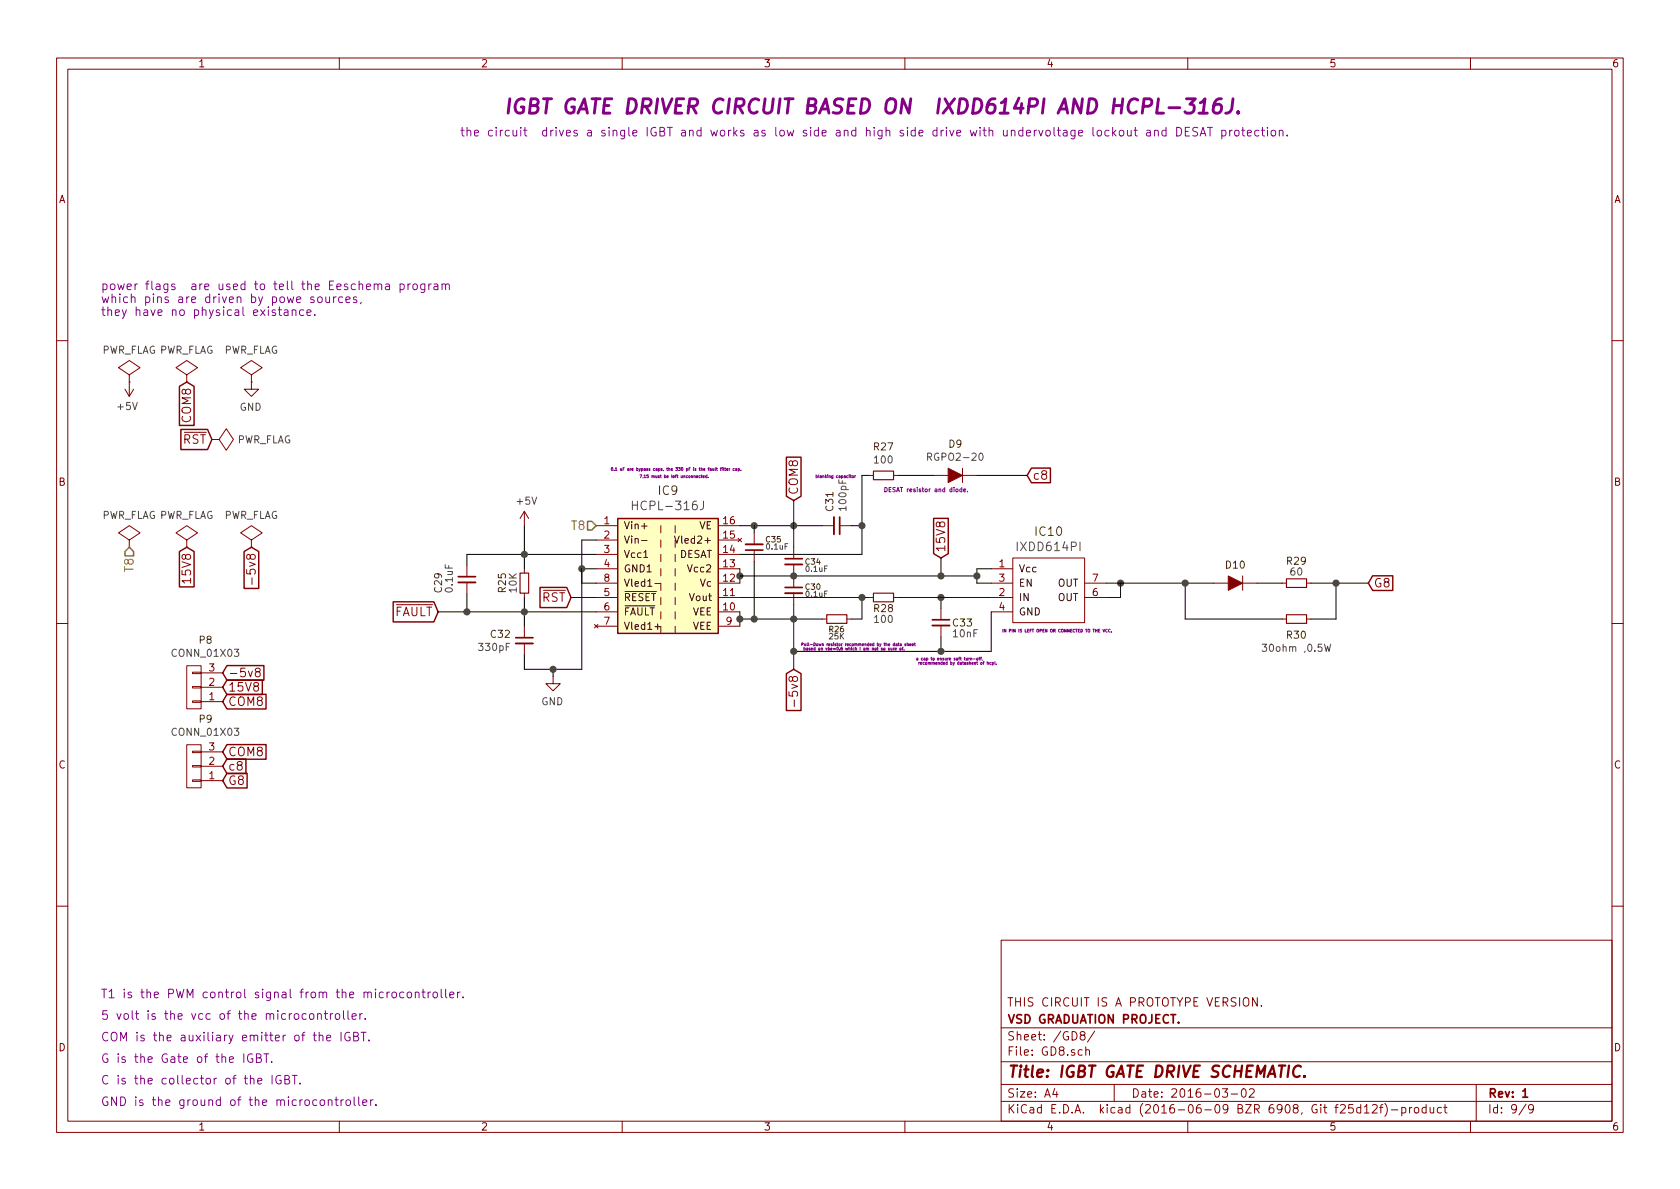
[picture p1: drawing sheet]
<svg xmlns="http://www.w3.org/2000/svg" width="297mm" height="210mm" viewBox="0 0 297 210" stroke-linecap="round" stroke-linejoin="round" font-family="sans-serif">
<g fill="none" stroke="#840000" stroke-width=".18">
<path d="M10 10.3h277v189.9h-277zM12 12.2h273v186.1h-273zM60 10.3v1.9M110 10.3v1.9M160 10.3v1.9M210 10.3v1.9M260 10.3v1.9M10 60.2h2M22.1 68.8l.8 1.3M22.9 67.6h.1M22.9 66.3l1.9-1.3-1.9-1.3-1.9 1.3 1.9 1.3v1.3M22.9 67.6v2.5"/>
<path d="M23.6 68.8l-.7 1.3M33 67.6h.1M33 66.3l1.9-1.3-1.9-1.3-1.9 1.3 1.9 1.3v1.3M37.5 77.7h.1M37.5 77.7h1.2l1.3-1.9 1.3 1.9-1.3 1.9-1.3-1.9M44.4 67.6h.1M44.4 66.3l2-1.3-2-1.3-1.9 1.3 1.9 1.3v1.3M44.4 67.6v1.2h-1.2l1.2 1.3 1.3-1.3h-1.3M285 60.2h2M22.9 96.8h.1M22.9 95.5l1.9-1.3-1.9-1.2-1.9 1.2 1.9 1.3v1.3M33 96.8h.1"/>
<path d="M33 95.5l1.9-1.3-1.9-1.2-1.9 1.2 1.9 1.3v1.3M44.4 96.8h.1M44.4 95.5l2-1.3-2-1.2-1.9 1.2 1.9 1.3v1.3M82.5 99.9v1.9M92.7 90.4v2.6M92.7 90.4l-.8 1.3M92.7 90.4l.8 1.3M105.4 93h3.8M105.4 95.5h3.8M105.4 98h3.8M116.8 93v1.2M116.8 95.5v1.3"/>
<path d="M116.8 98v1.3M119.4 93v1.2M119.4 95.5v1.3M119.4 98v1.3M127 93h3.8M127 95.5h3.8M127 98h3.8M130.5 95.2l.6 .6M131.1 95.2l-.6 .6M133.3 94.2v2.1M133.3 97.4v1.9M140.3 96.8v1.9"/>
<path d="M140.3 99.8v4M145.4 93h2M148.6 93h1.9M153.7 84.1h.7M158 84.1h.7M165.1 84.1h2.5M170.2 84.1h2.5M170.2 82.8v2.5M179.1 98.7h12.7v11.4h-12.7zM10 110.3h2M33 117.7h2.6v7.6h-2.6zM34 118.9h1.6v.2h-1.6z"/>
<path d="M35.6 119h3.8M44.6 102.2v1.1M45.4 118.8l-.3-.3 .1-.2 .2-.1 .5 .1v.4l-.6 .2a.48 .48 0 0 0 0 .7 .48 .48 0 0 0 .6-.1l.1-.4-.3-.3M82.5 103v2M92.7 100.6v.7M92.7 104.9v.8M92.7 110.7v1.9M92.7 113.8v2M97.8 119.6v1.3h-1.3l1.3 1.3 1.3-1.3h-1.3M105.1 110.4l.6 .6M105.4 100.6h3.8M105.4 105.7h3.8"/>
<path d="M105.4 108.2h3.8M105.4 110.7h3.8M105.4 103.1h3.8M105.7 110.4l-.6 .6M116.8 100.6v1.2M116.8 103.1v1.3M116.8 105.7v1.2M116.8 108.2v1.3M116.8 110.7v1.3M119.4 100.6v1.2M119.4 103.1v1.3M119.4 105.7v1.2"/>
<path d="M119.4 108.2v1.3M119.4 110.7v1.3M127 100.6h3.8M127 105.7h3.8M127 108.2h3.8M127 110.7h3.8M127 103.1h3.8M140.3 104.9v2M145.4 109.5h.8M149.7 109.5h.8M153.7 105.7h.7M158 105.7h.7"/>
<path d="M166.4 107.6v1.9M166.4 110.6v2M175.3 100.6h3.8M175.3 105.7h3.8M175.3 108.2h3.8M175.3 103.1h3.8M191.8 105.7h3.8M191.8 103.1h3.8M214.6 103.1h2.6M219.7 103.1h2.5M219.7 101.8v2.6M226.7 103.1h.8"/>
<path d="M226.7 109.5h.8M231 103.1h.8M231 109.5h.8M285 110.3h2M33 131.7h2.6v7.6h-2.6zM34 121.4h1.6v.3h-1.6zM34 123.9h1.6v.3h-1.6zM34 132.8h1.6v.3h-1.6zM34 135.4h1.6v.2h-1.6zM34 137.9h1.6v.3h-1.6zM35.6 124.1h3.8M35.6 121.5h3.8"/>
<path d="M35.6 138h3.8M35.6 135.5h3.8M35.6 133h3.8M140.4 123.8v1.1M10 160.2h2M177 166.3h108v32h-108zM222.3 176.4v1.5l-.8-1.5v1.5M223 177.8v.1M285 160.2h2M60 198.3v1.9M110 198.3v1.9M160 198.3v1.9"/>
<path d="M177 194.8h108M177 191.8h108M177 187.8h108M177 181.8h108M186.5 192.5l-.4 1h1M186.8 193v1M191.3 183.1l-.3-.3 .1-.2 .2-.2 .4 .1 .1 .2v.2l-.7 .2a.48 .48 0 0 0 0 .7l.2 .1 .5-.1a.48 .48 0 0 0-.2-.7M191.3 185.7l-.4-.1-.3 .3 .1 .6 .2 .1 .4-.1M192 185.7a.37 .37 0 0 1 .6 .1v.8M192 185.1v1.5M193.5 182.3l-1.2 2M197 191.8v3"/>
<path d="M210 198.3v1.9M216.1 192.5h.9l-.4 .6 .4 .1v.7l-.2 .1-.7-.1M217.7 193.5h1.1M219.6 192.7l.4-.2a.94 .94 0 0 1 0 1.5 .82 .82 0 0 1-.4-1.3zM220.9 192.7l.2-.2h.4l.2 .2 .1 .3-1 1h1M239.2 195.3h-.7l-.1 .7 .3-.1 .4 .1 .2 .2-.1 .5-.2 .1-.6-.1M240.6 195.9l-.4-.1-.3 .3v.6l.3 .1 .4-.1M240.6 195.3v1.5M241.2 195.8l.5-.5v1.5M241.2 196.8h.9M242.6 195.5l.3-.2h.3l.3 .5-.9 1h.9M243.9 195.8h.6"/>
<path d="M244.5 195.3l-.4 .2v1.3M244.9 195.1a1.71 1.71 0 0 1 0 2.3M246 196.3h1.1M247.9 195.9l.4-.1 .3 .3-.1 .6-.2 .1-.4-.1M247.9 195.8v1.5M249.2 195.8v1M249.6 195.8l-.3 .2-.1 .1M250.1 196l.3-.2 .4 .2 .1 .5-.2 .2-.3 .1-.3-.1zM252.1 195.9l-.4-.1-.3 .3 .2 .6h.5M252.1 195.3v1.5M252.9 195.8v.9l.4 .1 .2-.1M253.5 195.8v1"/>
<path d="M254.9 195.9l-.5-.1-.3 .3 .1 .6 .2 .1 .5-.1M255.3 195.8h.6M255.5 195.3v1.3l.4 .2M260 198.3v1.9M261 191.8v6.5M269.8 195.2l-1.2 2M271.1 196l-.3 .3-.4-.1-.1-.2v-.4l.1-.2 .4-.1 .2 .2a1.19 1.19 0 0 1-.2 1.2l-.4 .1"/>
</g>
<path d="M131.8 97.3h3.1M138.8 98.8h3.1M148.5 91.4v3.1M81 102h3.1M91.2 112.8h3M138.8 103.9h3.1M164.8 109.6h3.1M269.2 193l.5-.5v1.5M269.2 194h.9" fill="none" stroke="#840000" stroke-width=".3"/>
<path d="M230 188.6a.89 .89 0 0 0-1 0 .89 .89 0 0 0-.4 1 .71 .71 0 0 0 .4 .8 .71 .71 0 0 0 .8-.1M230.7 190.3l-.1 .1v-.1h.1l-.1 .1" fill="none" stroke="#840000" stroke-width=".41"/>
<path d="M109.2 91.7h17.8v20.3h-17.8z" fill="#ffffc2" stroke="#ffffc2" stroke-width=".18"/>
<g fill="none" stroke="#840000" stroke-width=".25">
<path d="M31.7 68.3l1.3-.7 1.3 .7v6.9h-2.6zM32 75.9h4.7l.8 1.8-.8 1.8h-4.7zM31.7 97.5l1.3-.7 1.3 .7v6.3h-2.6zM43.2 97.5l1.2-.7 1.3 .7v6.6h-2.5zM109.2 91.7h17.8v20.3h-17.8zM139 80.8h2.6v7l-1.3 .7-1.3-.7zM165.1 91.7h2.6v6.2l-1.3 .8-1.3-.8zM182.4 82.8h3.3v2.6h-3.3l-.8-1.3zM40.1 117.7h6.6v2.6h-6.6l-.7-1.3zM69.5 106.4h7.2l.8 1.8-.8 1.8h-7.2zM95.5 103.9h4.7l.8 1.8-.8 1.7h-4.7zM139 119.1l1.3-.7 1.3 .7v6.5h-2.6z"/>
<path d="M242.7 101.8h3.6v2.6h-3.6l-.8-1.3zM40.1 122.8h6.9v2.6h-6.9l-.7-1.3zM40.1 120.2h6.3v2.6h-6.3l-.7-1.3zM40.1 136.7h3.6v2.6h-3.6l-.7-1.3zM40.1 134.2h3.4v2.6h-3.4l-.7-1.3zM40.1 131.7h6.9v2.6h-6.9l-.7-1.3z"/>
</g>
<path d="M113.4 93h1M113.4 95.6h1M113.8 98.6h.7M119.3 94.8l.4 1.3 .4-1.3M115.8 110.8h1M115.8 103.2h1" fill="none" stroke="#480000" stroke-width=".18"/>
<path d="M111.8 88.6v1.5M111.8 89.3h.9M124.4 88.6v1.1a.51 .51 0 0 1-.6 .4M164 80.8l.6-.1 .1-.4-.2-.2h-.5v1.3M223.2 113.9h.8l-.5 .5 .4 .1v.6l-.5 .1-.2-.1M234.2 113.9l.3 1.3 .2-.9 .3 .9 .3-1.3" fill="none" stroke="#484848" stroke-width=".18"/>
<path d="M154.4 83.3h3.6v1.5h-3.6zM91.9 101.3h1.6v3.6h-1.6zM146.2 108.7h3.5v1.5h-3.5zM154.4 104.9h3.6v1.5h-3.6zM227.5 102.4h3.5v1.5h-3.5zM227.5 108.7h3.5v1.5h-3.5z" fill="none" stroke="#840000" stroke-width=".2"/>
<g fill="#840000" stroke="#840000" stroke-width=".18">
<path d="M167.6 82.8l2.6 1.3-2.6 1.2z"/>
<path d="M217.2 101.8l2.5 1.3-2.5 1.3z"/>
</g>
<g fill="none" stroke="#840084" stroke-width=".18">
<path d="M198 23.2l.2-.2 .4 .2 .1 .5-.1 .3h-.4l-.2-.1zM199.3 23v.8a.37 .37 0 0 0 .3 .3 .37 .37 0 0 0 .4-.2M200 23v1M200.5 23h.6M200.7 22.5v1.3l.1 .2h.3M202.8 23.1h.5l.1 .9M203.4 23.4l-.5 .1a.31 .31 0 0 0-.2 .3 .31 .31 0 0 0 .2 .2h.5M204.1 23.2l.2-.2 .4 .1 .1 .9M204.1 23v1M206.2 23.1l-.5-.1-.2 .2v.7a.48 .48 0 0 0 .7 .1M206.2 22.5v1.5M208.1 22.5a.77 .77 0 0 1 .8 .8 .77 .77 0 0 1-.8 .7z"/>
<path d="M209.6 23.2h.5M210.3 22.5h-.7v1.5h.7M211.8 22.6a.68 .68 0 0 0-.9 .1v.4l.7 .3 .2 .3-.3 .3h-.6M212.2 24l.5-1.5 .5 1.5M212.3 23.6h.8M213.5 22.5h.9M213.9 22.5v1.5M216 23.1l.5-.1 .3 .3v.4l-.2 .3h-.6M216 23v1.6M217.4 23v1M217.9 23l-.3 .1-.2 .2M218.4 23.2l.2-.2 .4 .2 .1 .5-.2 .3h-.3l-.2-.1z"/>
<path d="M219.5 23h.6M219.7 22.5v1.3l.4 .2M220.5 23.5l.8-.1-.1-.3-.4-.1-.3 .2 .1 .8h.6M222.6 23.1l-.5-.1-.3 .3v.4l.2 .3h.6M223 23h.6M223.2 22.5v1.3l.1 .2h.3M224.1 22.5v.2M224.1 23v1M224.8 23.2l.2-.2 .5 .2 .1 .5-.2 .3h-.4l-.2-.1zM226.2 23.2l.2-.2 .4 .1v.9M226.2 23v1M227.6 23.9v.1"/>
<path d="M49.4 54.3v1.3l.1 .1 .3 .1M50.3 54.9h.6v.9M50.9 55.1l-.5 .1a.31 .31 0 0 0-.2 .3 .31 .31 0 0 0 .2 .3l.5-.1M51.7 54.9l.2-.1 .3 .1 .1 .9M51.7 54.8v1M53.7 54.9l-.4-.1-.3 .1v.7a.48 .48 0 0 0 .7 .1M54.3 55.3l.7-.2-.1-.2-.4-.1-.2 .2 .1 .7h.5M55.5 52.6l-.4-.1-.2 .2 .1 .2 .5 .2v.3h-.6M55.7 55.6v.2M56.2 52.6l.3-.1 .4 .1 .1 .6-.2 .2-.3 .1-.3-.1zM57.6 52.5v.8a.37 .37 0 0 0 .3 .2 .37 .37 0 0 0 .4-.1M58.3 52.5v1"/>
<path d="M59 52.5v1M59.4 52.5l-.3 .1-.1 .2M60.6 52.6l-.5-.1-.2 .3 .1 .6h.6M61.2 53l.7-.1-.1-.3-.4-.1-.2 .2v.7h.6M63 52.6l-.3-.1-.2 .2v.2l.5 .2v.3h-.5M63.9 53.4l-.2 .3M66.8 50.4a.36 .36 0 0 1 .4-.2 .36 .36 0 0 1 .3 .2v.8M68.2 50.3h.6l.1 .9M68.9 50.6h-.5a.3 .3 0 0 0-.3 .3 .3 .3 0 0 0 .3 .3l.5-.1M70.7 50.3l.5-.1 .2 .1v.8a.48 .48 0 0 1-.7 0M70.7 50.2v1.5M72.1 50.2v1"/>
<path d="M72.6 50.2l-.3 .1-.2 .2M73.1 50.3l.2-.1 .4 .1 .1 .6-.1 .2-.4 .1-.2-.1zM75.1 50.2v1.2l-.3 .3h-.4M75.1 50.3l-.4-.1-.3 .1v.8a.48 .48 0 0 0 .7 0M75.8 50.2v1M76.3 50.2l-.5 .3M76.8 50.3h.5l.1 .9M77.4 50.6h-.5a.31 .31 0 0 0-.2 .3 .31 .31 0 0 0 .2 .3l.5-.1M78.2 50.3l.2-.1 .3 .1 .1 .9M78.2 50.2v1M78.8 50.4l.2-.2 .4 .1 .1 .9M122.7 84.2l.2-.1v.4"/>
<path d="M123.1 84.3l.3-.1v-.1l-.3 .1 .1 .2h.2M123.8 84.1l-.2 .1v.2h.2M124 84.1h.2M124 84v.4l.2 .1M124.3 84.3l.2-.1v-.1h-.2v.3h.2M125 84v.4h-.2v-.2l.2-.1M125.2 84.4v.1M125.5 82.9h.3v.3h-.2l-.1-.2h.3M126 82.8v.4h.2M126.2 82.8v.4M126.5 82.7v.5M126.6 82.8h.2"/>
<path d="M126.7 82.7v.4l.1 .1M127.3 82.8h.2M127.5 82.7h-.1v.5M127.7 82.7h.1M127.7 82.8v.4M127.9 82.7l.1 .5M128.1 82.8h.2M128.2 82.7v.4l.1 .1M128.5 83h.2v-.1h-.2v.3h.2M128.9 82.8v.4M129.1 82.8l-.2 .2M129.8 82.9l-.2 .1v.2h.2"/>
<path d="M130.1 82.9h.2v.3h-.2v-.2h.2M130.5 82.9l.3 .1-.1 .2h-.2M130.5 82.8v.6M131 83.2h.1M150.1 84h.1M150.1 84.1v.4M150.3 84.1h.2M150.4 84v.4l.1 .1M150.7 84.2h.2v.2h-.2zM151.1 84.1v.4M151.3 84.1l-.2 .1M169 86.5h.4l-.1 .4h-.2z"/>
<path d="M170.1 86.2v.7h-.4v-.4h.4M170.4 86.7l.3-.1v-.1l-.3 .1v.3h.3M171.1 86.9v.1M156 114.6l-.2 .1 .2 .2h-.2M156.2 114.6h.3l-.1 .3h-.2zM157.3 114.6l-.2 .1 .2 .2h-.2M157.5 114.6v.3h.2M157.7 114.6v.4M158 114.6v.4M158.1 114.6l-.1 .1M158.1 113.7v.5h-.1l-.1-.3h.2M158.2 114.8l.3-.1v-.1l-.3 .1 .1 .2h.2"/>
<path d="M158.4 113.9h.2v.3h-.2v-.2h.2M158.8 113.8h.2M158.9 113.7v.4l.1 .1M159.1 114.6h.2v.3h-.2zM159.2 113.9h.2v.3h-.2v-.2h.2M159.5 114.6h.2M159.7 114.4l-.1 .1v.5M159.8 114.9v.1M160.2 113.9h-.2l.2 .3h-.2M160.4 113.9h.2v.3M160.4 113.7v.5M160.8 114h.3v-.1h-.3l.1 .3h.2"/>
<path d="M161.3 114h.2v-.1h-.2v.3h.2M161.7 113.8h.1M161.7 113.7v.4l.1 .1M170.8 116.4v.3h.2M171 116.4v.3M171.3 116.4v.3M171.4 116.4l-.1 .1M171.6 116.4h.2v.3M171.6 116.4v.3M172.1 116.5h.3M172.7 116.4l.2 .1-.1 .2-.1-.1zM173.1 116.4h.2"/>
<path d="M173.3 116.2l-.1 .1v.4M173.4 116.4h.2M173.4 117.2h.3l-.1 .3-.2-.1zM173.6 116.2l-.2 .1v.4M173.8 116.7l-.1 .1M173.8 117.1h.2M174 117h-.1v.5M174.5 117.2h.3v.3M174.5 117v.5M175.2 117.2h-.2v.3h.2M175.4 117.2h.3l-.1 .3h-.2M175.4 117.1v.5"/>
<path d="M175.9 117l.1 .5M176.2 117.4v.1M195 111.3l.2 .5 .1-.5M195.8 111.3a.23 .23 0 0 0-.3 .2 .23 .23 0 0 0 .3 .2M196.3 111.3a.23 .23 0 0 0-.3 .2 .23 .23 0 0 0 .3 .2M196.5 111.7v.1M54.1 179.3l-.4-.1-.2 .2v.7a.48 .48 0 0 0 .6 .1M54.8 179.4l.2-.2 .4 .2 .1 .6-.1 .2-.4 .1-.2-.2zM56.2 179.4v-.1a.37 .37 0 0 1 .6 .1v.9M56.2 179.2v1.1M57.3 179.2h.6M57.5 178.7v1.3l.1 .2 .3 .1"/>
<path d="M58.4 179.2v1.1M58.9 179.2l-.4 .1-.1 .2M59.4 179.4l.2-.2 .4 .2 .1 .6-.2 .2-.3 .1-.2-.2zM60.7 178.7v1.3l.3 .3M61.5 178.7v1.3l.2 .3M62.3 179.8l.7-.2-.1-.3-.4-.1-.2 .2v.8h.6M63.6 179.2v1.1M64.1 179.2l-.5 .3M68.9 175.4l-.5 .3M69.4 175.6l.2-.2 .4 .2 .1 .5-.1 .3h-.4l-.2-.1zM71.4 175.5l-.4-.1-.3 .2v.7a.48 .48 0 0 0 .7 .1M72.1 175.6l.2-.2 .4 .2 .1 .5-.2 .3h-.3l-.2-.1z"/>
<path d="M73.4 175.6l.1-.1a.37 .37 0 0 1 .6 .1v.8M73.4 175.4v1M74.6 175.4h.6M74.8 174.9v1.3l.1 .2h.3M75.7 175.4v1M76.1 175.4l-.3 .1-.1 .2M76.6 175.6l.2-.2 .5 .2v.5l-.1 .3h-.4l-.2-.1zM78 174.9v1.3l.2 .2M78.8 174.9v1.3l.2 .2M79.5 175.9l.8-.1-.1-.3-.4-.1-.3 .2 .1 .8h.6M80.9 175.4v1M81.4 175.4l-.3 .1-.2 .2"/>
<path d="M81.9 176.3v.1M43.1 186.4v1.5M44.6 186.4a.62 .62 0 0 0-.7 .1 .62 .62 0 0 0-.1 .7 .56 .56 0 0 0 .3 .6 .56 .56 0 0 0 .6-.1v-.5h-.3M45.3 187.1l.8-.2 .1-.3-.2-.2h-.7v1.5h.6l.3-.3a.41 .41 0 0 0-.4-.5M45.6 191.2l.7-.2-.1-.3h-.4l-.2 .2v.7h.6M46.7 186.4h.8M47.1 186.4v1.5M48 187.7v.2M48.1 190.2v1.5M49.6 190.2a.75 .75 0 0 0-.9 .6 .75 .75 0 0 0 .6 .9l.4-.2v-.5h-.3M50.4 190.9h.5l.2-.2 .1-.3-.3-.2h-.5v1.5h.5l.3-.3a.41 .41 0 0 0-.3-.5M51.7 190.2h.8"/>
<path d="M52.1 190.2v1.5M53 191.5v.2M56.4 183.2l.3-.1h.3l.1 1M56.4 182.5v1.6M56.7 194.6l.2-.1 .4 .1 .1 .6-.1 .2-.4 .1-.2-.2zM57.8 183.6l.7-.2-.1-.3h-.4l-.2 .2v.7h.6M58 194.6h.1a.37 .37 0 0 1 .6 .1v.8M58 194.5v1M59.2 194.5h.6M59.4 194v1.3l.1 .1 .3 .1M60.3 182.5v1.6M60.3 194.5v1"/>
<path d="M60.7 194.5l-.4 .3M61.2 194.6l.3-.1 .4 .1 .1 .6-.2 .2-.3 .1-.3-.2zM61.8 182.6a.62 .62 0 0 0-.7 .1 .62 .62 0 0 0-.1 .7 .56 .56 0 0 0 .2 .6 .56 .56 0 0 0 .7-.1v-.5h-.3M62.5 183.3l.8-.2v-.3l-.1-.2-.7-.1v1.6h.6l.3-.3a.41 .41 0 0 0-.4-.5M62.6 194v1.3l.2 .2M63.4 194v1.3l.2 .2M63.9 182.5h.8M64.1 195l.8-.2-.1-.2-.4-.1-.3 .2 .1 .7h.6M64.3 182.5v1.6M64.6 180.1v.2M65.2 183.9v.2M65.5 194.5v1"/>
<path d="M66 194.5l-.3 .1-.2 .2M66.5 195.3v.2"/>
</g>
<path d="M131.8 96.3h3.1M138.8 99.8h3.1M147.4 91.4v3.1M81 103h3.1M91.2 113.8h3M138.8 104.9h3.1M164.8 110.6h3.1" fill="none" stroke="#840000" stroke-width=".33"/>
<path d="M206.7 19h1.9M209.8 17.5h1.6l-1 .9a.62 .62 0 0 1 .8 .5l-.1 .6-.3 .4-.3 .1h-.7l-.3-.2M212.2 18.2l.9-.7-.4 2.5M216 17.5a1.17 1.17 0 0 0-1.4 1.1l-.1 .9 .4 .5a.84 .84 0 0 0 1-.5v-.8l-.3-.3h-.5l-.5 .5M218 17.5l-.2 1.8a.94 .94 0 0 1-1.1 .7M218.9 19.8l.1 .1-.1 .1-.1-.1 .1-.1v.2M212 20h1.5" fill="none" stroke="#840084" stroke-width=".51"/>
<g fill="none" stroke="#000" stroke-width=".18">
<path d="M92.7 93v7.6M105.4 98h-22.9v1.9M105.4 95.5h-2.5v22.9h-10.2v-2.6M130.8 93h14.6M133.3 93v1.2M133.3 99.3v10.2M140.3 88.5v8.3M150.5 93h1.9M153.7 84.1h-1.3v13.9h-21.6M158.7 84.1h6.4M166.4 98.7v3.1M172.7 84.1h8.9"/>
<path d="M77.5 108.2h27.9M82.5 105v3.2M92.7 105.7v5M97.8 118.4v1.2M101 105.7h4.4M102.9 103.1h2.5M102.9 100.6h2.5M130.8 105.7h22.9M130.8 100.6v2.5M130.8 108.2v2.5M130.8 109.5h14.6M130.8 101.8h41.9"/>
<path d="M140.3 106.9v11.5M152.4 105.7v3.8h-1.9M158.7 105.7h16.6M166.4 105.7v1.9M166.4 112.6v2.6M175.3 100.6h-2.6v2.5h2.6M175.3 108.2v7h-35M195.6 103.1h19M198.1 103.1v2.6h-2.5M209.5 103.1v6.4h17.2M222.2 103.1h4.5M231.8 103.1h10.1"/>
<path d="M236.2 103.1v6.4h-4.4"/>
</g>
<g fill="#484848" stroke="#484848" stroke-width=".25">
<circle cx="198.1" cy="103.1" r=".51"/>
<circle cx="236.2" cy="103.1" r=".51"/>
<circle cx="130.8" cy="101.8" r=".51"/>
<circle cx="209.6" cy="103.1" r=".51"/>
<circle cx="92.7" cy="98" r=".51"/>
<circle cx="92.7" cy="108.2" r=".51"/>
<circle cx="102.9" cy="100.6" r=".51"/>
<circle cx="97.8" cy="118.4" r=".51"/>
<circle cx="166.4" cy="105.7" r=".51"/>
<circle cx="82.6" cy="108.2" r=".51"/>
<circle cx="152.4" cy="105.7" r=".51"/>
<circle cx="130.8" cy="109.5" r=".51"/>
<circle cx="140.3" cy="109.5" r=".51"/>
<circle cx="133.4" cy="93" r=".51"/>
<circle cx="133.4" cy="109.5" r=".51"/>
<circle cx="140.3" cy="93" r=".51"/>
<circle cx="140.3" cy="101.8" r=".51"/>
<circle cx="172.7" cy="101.8" r=".51"/>
<circle cx="166.4" cy="101.8" r=".51"/>
<circle cx="140.3" cy="115.2" r=".51"/>
<circle cx="166.4" cy="115.2" r=".51"/>
<circle cx="152.4" cy="93" r=".51"/>
</g>
<path d="M22.9 96.8l.7 .7v.8h-1.5v-.8zM103.9 92.2h.7l.8 .8-.8 .7h-.7z" fill="none" stroke="#848400" stroke-width=".25"/>
<text font-size="3.5" fill="#840084" x="88.9" y="20.1">IGBT GATE DRIVER CIRCUIT BASED ON IXDD614PI AND HCPL-316J.</text>
<text font-size="2.8" fill="#840000" x="178" y="190.5">Title: IGBT GATE DRIVE SCHEMATIC.</text>
<g font-size="2.1" fill="#840084">
<text x="81.3" y="24.1">the circuit drives a single IGBT and works as low side and high side drive with undervoltage lockout and DESAT protection.</text>
<text x="17.8" y="51.3">power flags are used to tell the Eeschema program</text>
<text x="17.8" y="53.6">which pins are driven by powe sources,</text>
<text x="17.8" y="55.9">they have no physical existance.</text>
<text x="17.8" y="176.5">T1 is the PWM control signal from the microcontroller.</text>
<text x="17.8" y="184.1">COM is the auxiliary emitter of the IGBT.</text>
<text x="17.8" y="180.3">5 volt is the vcc of the microcontroller.</text>
<text x="17.8" y="188">G is the Gate of the IGBT.</text>
<text x="17.8" y="191.8">C is the collector of the IGBT.</text>
<text x="17.8" y="195.6">GND is the ground of the microcontroller.</text>
</g>
<g font-size="2.1" fill="#840000">
<text x="33.8" y="74.6" transform="rotate(-90 33.8 74.6)">COM8</text>
<text x="32.3" y="78.5">RST</text>
<text x="141.1" y="87.6" transform="rotate(-90 141.1 87.6)">COM8</text>
<text x="182.5" y="84.8">c8</text>
<text x="45.2" y="101.9" transform="rotate(-90 45.2 101.9)">-5v8</text>
<text x="167.1" y="97.8" transform="rotate(-90 167.1 97.8)">15V8</text>
<text x="33.8" y="102.6" transform="rotate(-90 33.8 102.6)">15V8</text>
<text x="95.8" y="106.4">RST</text>
<text x="242.8" y="103.9">G8</text>
<text x="69.6" y="109">FAULT</text>
<text x="40.3" y="119.8">-5v8</text>
<text x="40.3" y="124.8">COM8</text>
<text x="40.3" y="122.3">15V8</text>
<text x="141.1" y="123.5" transform="rotate(-90 141.1 123.5)">-5v8</text>
<text x="40.3" y="136.3">c8</text>
<text x="40.3" y="133.7">COM8</text>
<text x="40.3" y="138.8">G8</text>
<text x="178" y="178">THIS CIRCUIT IS A PROTOTYPE VERSION.</text>
<text x="178" y="184">Sheet: /GD8/</text>
<text x="178" y="181">VSD GRADUATION PROJECT.</text>
<text x="178" y="186.7">File: GD8.sch</text>
<text x="178" y="196.9">KiCad E.D.A. kicad (2016-06-09 BZR 6908, Git f25d12f)-product</text>
<text x="178" y="194.1">Size: A4</text>
<text x="200" y="194.1">Date: 2016-03-02</text>
<text x="263" y="194.1">Rev: 1</text>
<text x="263" y="196.9">Id: 9/9</text>
</g>
<g font-size="2.1" fill="#484800">
<text x="116.5" y="87.5">IC9</text>
<text x="183.2" y="94.8">IC10</text>
</g>
<g font-size="2.1" fill="#848400">
<text x="101.1" y="93.7">T8</text>
<text x="23.6" y="101" transform="rotate(-90 23.6 101)">T8</text>
</g>
<g font-size="2.1" fill="#484848">
<text x="112.5" y="90.2">HCPL-316J</text>
<text x="180.1" y="97.5">IXDD614PI</text>
</g>
<g font-size="1.8" fill="#840000">
<text x="35" y="11.9">1</text>
<text x="85" y="11.9">2</text>
<text x="135" y="11.9">3</text>
<text x="185" y="11.9">4</text>
<text x="235" y="11.9">5</text>
<text x="285" y="11.9">6</text>
<text x="10.4" y="35.9">A</text>
<text x="285.4" y="35.9">A</text>
<text x="10.4" y="85.9">B</text>
<text x="285.4" y="85.9">B</text>
<text x="106.8" y="92.7">1</text>
<text x="106.8" y="95.2">2</text>
<text x="127.9" y="95.2">15</text>
<text x="127.9" y="92.7">16</text>
<text x="106.8" y="97.8">3</text>
<text x="106.8" y="100.3">4</text>
<text x="127.9" y="100.3">13</text>
<text x="127.9" y="97.8">14</text>
<text x="176.7" y="100.3">1</text>
<text x="106.8" y="105.4">5</text>
<text x="106.8" y="107.9">6</text>
<text x="106.8" y="102.9">8</text>
<text x="127.9" y="107.9">10</text>
<text x="127.9" y="105.4">11</text>
<text x="127.9" y="102.9">12</text>
<text x="176.7" y="105.4">2</text>
<text x="176.7" y="102.9">3</text>
<text x="176.7" y="107.9">4</text>
<text x="193.2" y="105.4">6</text>
<text x="193.2" y="102.9">7</text>
<text x="106.8" y="110.5">7</text>
<text x="128.4" y="110.5">9</text>
<text x="37" y="118.7">3</text>
<text x="37" y="123.8">1</text>
<text x="37" y="121.3">2</text>
<text x="10.4" y="135.9">C</text>
<text x="37" y="137.8">1</text>
<text x="37" y="135.2">2</text>
<text x="37" y="132.7">3</text>
<text x="285.4" y="135.9">C</text>
<text x="10.4" y="185.9">D</text>
<text x="285.4" y="185.9">D</text>
<text x="35" y="199.9">1</text>
<text x="85" y="199.9">2</text>
<text x="135" y="199.9">3</text>
<text x="185" y="199.9">4</text>
<text x="235" y="199.9">5</text>
<text x="285" y="199.9">6</text>
</g>
<g font-size="1.8" fill="#484848">
<text x="17.9" y="62.6">PWR_FLAG PWR_FLAG</text>
<text x="39.5" y="62.6">PWR_FLAG</text>
<text x="20.9" y="72.5">+5V</text>
<text x="42.4" y="72.6">GND</text>
<text x="41.8" y="78.4">PWR_FLAG</text>
<text x="154.7" y="82">100</text>
<text x="164.5" y="81.5">RGPO2-20</text>
<text x="91.5" y="89.2">+5V</text>
<text x="17.9" y="91.8">PWR_FLAG PWR_FLAG</text>
<text x="39.5" y="91.8">PWR_FLAG</text>
<text x="149.7" y="90.1" transform="rotate(-90 149.7 90.1)">100pF</text>
<text x="228.2" y="101.8">60</text>
<text x="80.1" y="104.6" transform="rotate(-90 80.1 104.6)">0.1uF</text>
<text x="91.4" y="104.7" transform="rotate(-90 91.4 104.7)">10K</text>
<text x="154.7" y="110.2">100</text>
<text x="168.6" y="112.7">10nF</text>
<text x="30.7" y="116.1">CONN_01X03</text>
<text x="84.8" y="115.1">330pF</text>
<text x="223.8" y="115.3">30ohm ,0.5W</text>
<text x="95.7" y="124.7">GND</text>
<text x="30.7" y="130.1">CONN_01X03</text>
</g>
<g font-size="1.8" fill="#484800">
<text x="154.6" y="79.6">R27</text>
<text x="167.8" y="79.2">D9</text>
<text x="147.3" y="90.3" transform="rotate(-90 147.3 90.3)">C31</text>
<text x="216.8" y="100.6">D10</text>
<text x="227.6" y="99.9">R29</text>
<text x="78.2" y="104.7" transform="rotate(-90 78.2 104.7)">C29</text>
<text x="89.5" y="104.7" transform="rotate(-90 89.5 104.7)">R25</text>
<text x="35.3" y="113.8">P8</text>
<text x="86.8" y="112.8">C32</text>
<text x="154.6" y="108.2">R28</text>
<text x="168.6" y="110.8">C33</text>
<text x="227.6" y="112.9">R30</text>
<text x="35.3" y="127.8">P9</text>
</g>
<g font-size="1.8" fill="#480000">
<text x="110.2" y="93.6">Vin+</text>
<text x="123.6" y="93.6">VE</text>
<text x="110.2" y="96.1">Vin-</text>
<text x="110.2" y="98.7">Vcc1</text>
<text x="110.2" y="101.2">GND1</text>
<text x="120" y="98.7">DESAT</text>
<text x="120.2" y="96.1">Vled2+</text>
<text x="121.8" y="101.2">Vcc2</text>
<text x="180.1" y="101.2">Vcc</text>
<text x="110.2" y="106.3">RESET</text>
<text x="110.2" y="103.8">Vled1-</text>
<text x="122" y="106.3">Vout</text>
<text x="123.8" y="103.8">Vc</text>
<text x="180.1" y="106.3">IN</text>
<text x="180.1" y="103.8">EN</text>
<text x="187" y="106.3">OUT</text>
<text x="187" y="103.8">OUT</text>
<text x="110.2" y="108.8">FAULT</text>
<text x="110.2" y="111.4">Vled1+</text>
<text x="122.5" y="111.4">VEE</text>
<text x="122.5" y="108.8">VEE</text>
<text x="180.1" y="108.8">GND</text>
</g>
<g font-size="1.4" fill="#484800">
<text x="135.5" y="95.9">C35</text>
<text x="142.5" y="99.8">C34</text>
<text x="142.5" y="104.3">C30</text>
<text x="146.7" y="111.8">R26</text>
</g>
<g font-size="1.4" fill="#484848">
<text x="135.6" y="97.2">0.1uF</text>
<text x="142.6" y="101.1">0.1uF</text>
<text x="142.6" y="105.6">0.1uF</text>
<text x="146.7" y="113">25K</text>
</g>
<text font-size="1.1" fill="#840084" x="156.2" y="87">DESAT resistor and diode.</text>
<g font-size=".7" fill="#840084">
<text x="107.9" y="83.2">0.1 uF are bypass caps, the 330 pF is the fault filter cap.</text>
<text x="113" y="84.5">7,15 must be left unconnected.</text>
<text x="144.1" y="84.5">blanking capacitor</text>
<text x="177.2" y="111.8">IN PIN IS LEFT OPEN OR CONNECTED TO THE VCC.</text>
<text x="141.6" y="114.2">Pull-Down resistor recommended by the data sheet</text>
<text x="141.8" y="115">based on vbe=0.6 which I am not so sure of.</text>
<text x="161.9" y="116.8">a cap to ensure soft turn-off,</text>
<text x="162.1" y="117.5">recommended by datasheet of hcpl.</text>
</g>
</svg>
